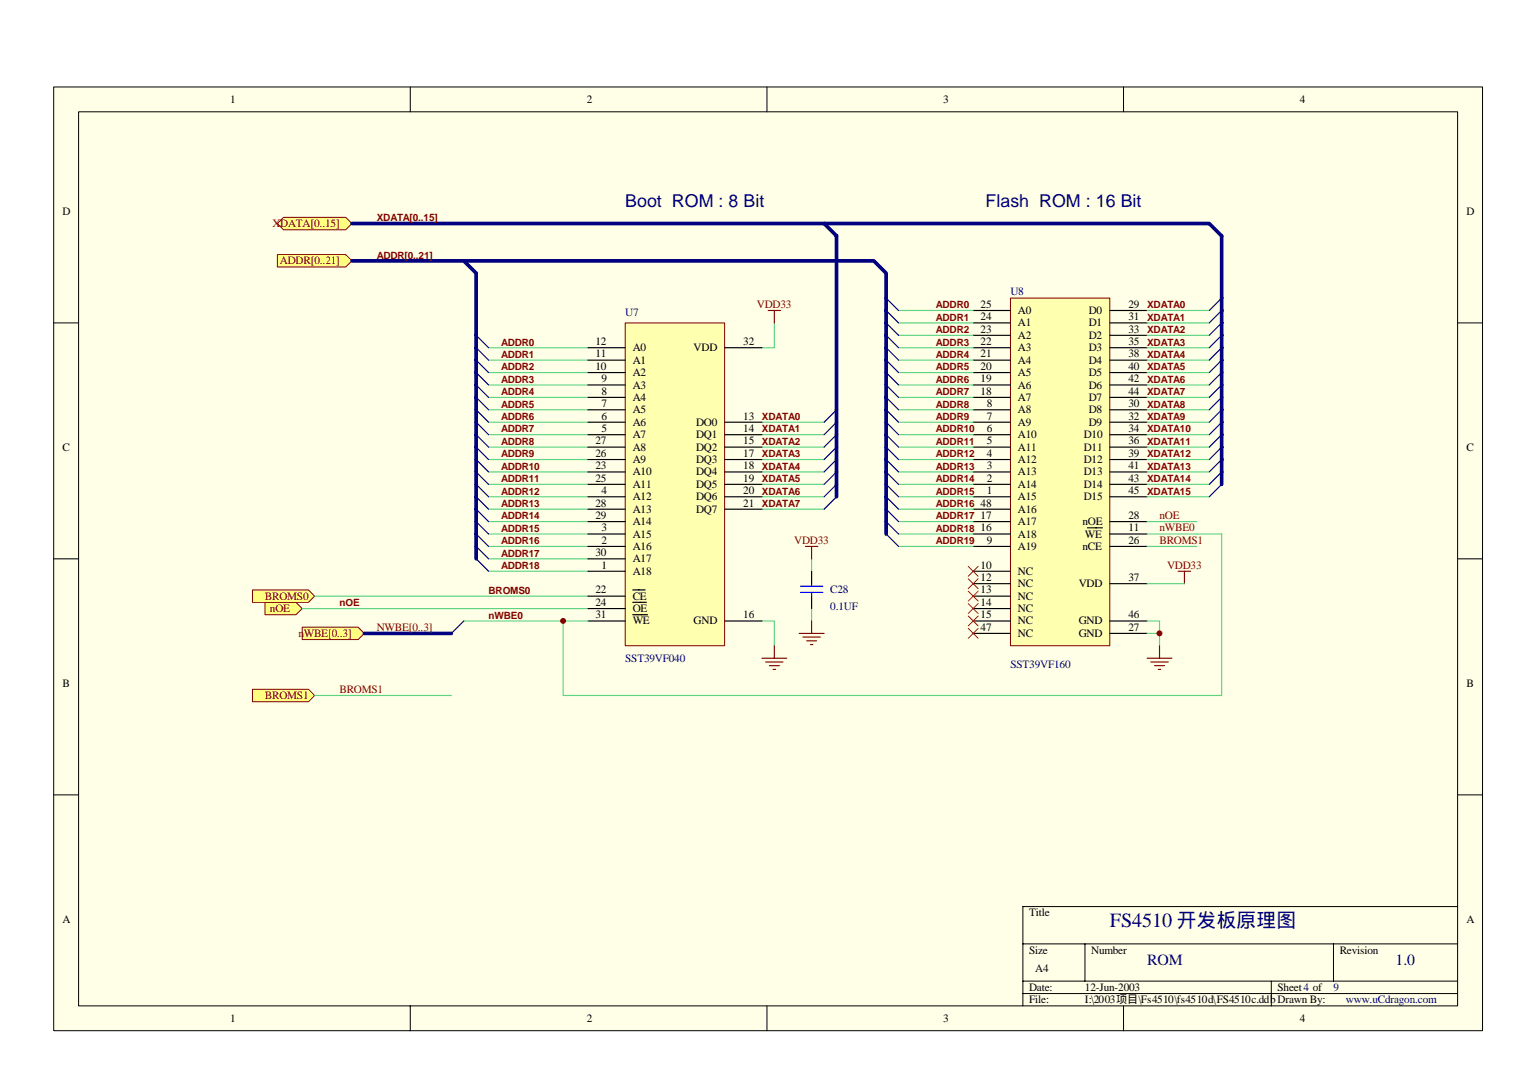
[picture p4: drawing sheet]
<svg xmlns="http://www.w3.org/2000/svg" width="364mm" height="257mm" viewBox="0 0 364 257" stroke-linecap="round" stroke-linejoin="round" font-family="sans-serif">
<path d="M12.7 20.6h338.7v223.7h-338.7z" fill="#ffffe8"/>
<g fill="none" stroke="#000" stroke-width=".24">
<path d="M12.7 20.6h338.7v223.7h-338.7zM18.6 26.5h326.9v211.9h-326.9zM97.2 20.6v5.9M181.8 20.6v5.9M266.3 20.6v5.9M12.7 76.5h5.9M345.5 76.5h5.9M12.7 132.5h5.9M345.5 132.5h5.9M12.7 188.4h5.9M345.5 188.4h5.9M345.5 214.9h-103.1v23.5"/>
<path d="M97.2 238.4v5.9M181.8 238.4v5.9M242.4 223.7h103.1M242.4 232.6h103.1M242.4 235.5h103.1M257.2 223.7v8.9M266.3 238.4v5.9M301.3 232.6v5.8M316.1 223.7v8.9"/>
</g>
<g fill="#ffff80" stroke="#800000" stroke-width=".24">
<path d="M62.8 142.8h7.3l1.5 1.5-1.5 1.4h-7.3z" fill-rule="evenodd"/>
<path d="M65.7 60.3h16.2l1.5 1.5-1.5 1.5h-16.2z" fill-rule="evenodd"/>
<path d="M71.6 148.7h13.3l1.5 1.4-1.5 1.5h-13.3z" fill-rule="evenodd"/>
<path d="M67.2 51.5h14.7l1.5 1.5-1.5 1.5h-14.7l-1.5-1.5z" fill-rule="evenodd"/>
<path d="M59.8 139.8h13.3l1.5 1.5-1.5 1.5h-13.3z" fill-rule="evenodd"/>
</g>
<path d="M83.4 53h111.9l3 2.9v61.9M83.4 61.8h26.5l3 3v67.7" fill="none" stroke="#000080" stroke-width=".87"/>
<g fill="none" stroke="#5cd482" stroke-width=".28">
<path d="M183.5 76.5v5.9h-2.9M115.8 94.2h23.6M115.8 91.2h23.6M115.8 88.3h23.6M115.8 85.4h23.6M115.8 82.4h23.6M115.8 97.1h23.6M115.8 103h23.6M115.8 106h23.6M115.8 111.9h23.6M115.8 108.9h23.6M115.8 117.8h23.6"/>
<path d="M115.8 114.8h23.6M115.8 100.1h23.6M180.6 103h14.7M180.6 106h14.7M180.6 111.9h14.7M180.6 108.9h14.7M180.6 117.8h14.7M180.6 114.8h14.7M180.6 100.1h14.7M115.8 123.6h23.6M115.8 120.7h23.6M115.8 126.6h23.6"/>
<path d="M115.8 135.4h23.6M115.8 129.5h23.6M115.8 132.5h23.6M180.6 120.7h14.7M192.4 132.5v2.9M71.6 144.3h67.8M112.9 141.3h26.5M180.6 147.2h2.9v5.9M192.4 144.3v2.9"/>
</g>
<path d="M148.2 76.6h23.5v76.5h-23.5z" fill="#ffffb0"/>
<path d="M148.2 76.5h23.5v76.6h-23.5z" fill="none" stroke="#800000" stroke-width=".24"/>
<g fill="none" stroke="#000" stroke-width=".28">
<path d="M139.4 82.4h8.8M139.4 85.4h8.8M139.4 88.3h8.8M139.4 91.2h8.8M139.4 94.2h8.8M139.4 97.1h8.8M171.8 82.4h8.8M139.4 100.1h8.8M139.4 103h8.8M139.4 106h8.8M139.4 108.9h8.8M139.4 111.9h8.8"/>
<path d="M139.4 114.8h8.8M139.4 117.8h8.8M171.8 100.1h8.8M171.8 103h8.8M171.8 106h8.8M171.8 108.9h8.8M171.8 111.9h8.8M171.8 114.8h8.8M171.8 117.8h8.8M139.4 120.7h8.8M139.4 123.6h8.8M139.4 126.6h8.8"/>
<path d="M139.4 129.5h8.8M139.4 132.5h8.8M139.4 135.4h8.8M150 139.8h2.9M171.8 120.7h8.8M192.4 135.4v2.9M139.4 141.3h8.8M139.4 144.3h8.8M139.4 147.2h8.8M150 142.8h3.2M150 145.7h3.5M171.8 147.2h8.8"/>
<path d="M192.4 141.3v3"/>
</g>
<path d="M189.7 138.9h5.3M192.4 138.3v.6M189.7 140.4h5.3M192.4 140.4v.9" fill="none" stroke="#00f" stroke-width=".28"/>
<path d="M182.1 73.6h2.9M183.5 73.6v2.9M190.9 129.5h2.9M192.4 129.5v3" fill="none" stroke="#800000" stroke-width=".28"/>
<g fill="none" stroke="#000080" stroke-width=".28">
<path d="M112.9 79.5l2.9 2.9M112.9 94.2l2.9 2.9M112.9 91.2l2.9 3M112.9 88.3l2.9 2.9M112.9 85.4l2.9 2.9M112.9 82.4l2.9 3M112.9 97.1l2.9 3M198.3 97.1l-3 3M112.9 106l2.9 2.9M112.9 103l2.9 3M112.9 100.1l2.9 2.9M112.9 117.8l2.9 2.9"/>
<path d="M112.9 114.8l2.9 3M112.9 111.9l2.9 2.9M112.9 108.9l2.9 3M198.3 103l-3 3M198.3 111.9l-3 2.9M198.3 106l-3 2.9M198.3 108.9l-3 3M198.3 100.1l-3 2.9M198.3 114.8l-3 3M198.3 117.8l-3 2.9M112.9 126.6l2.9 2.9M112.9 123.6l2.9 3"/>
<path d="M112.9 120.7l2.9 2.9M112.9 129.5l2.9 3M112.9 132.5l2.9 2.9"/>
</g>
<path d="M239.5 70.7h23.5v82.4h-23.5z" fill="#ffffb0"/>
<path d="M239.5 70.7h23.5v82.4h-23.5z" fill="none" stroke="#800000" stroke-width=".24"/>
<g fill="none" stroke="#000" stroke-width=".28">
<path d="M230.7 79.5h8.8M230.7 76.5h8.8M230.7 73.6h8.8M263.1 79.5h8.8M263.1 76.5h8.8M263.1 73.6h8.8M230.7 97.1h8.8M230.7 94.2h8.8M230.7 91.2h8.8M230.7 88.3h8.8M230.7 85.4h8.8M230.7 82.4h8.8"/>
<path d="M263.1 97.1h8.8M263.1 94.2h8.8M263.1 91.2h8.8M263.1 88.3h8.8M263.1 85.4h8.8M263.1 82.4h8.8M230.7 117.8h8.8M230.7 114.8h8.8M230.7 111.9h8.8M230.7 108.9h8.8M230.7 106h8.8M230.7 103h8.8"/>
<path d="M230.7 100.1h8.8M263.1 117.8h8.8M263.1 114.8h8.8M263.1 111.9h8.8M263.1 108.9h8.8M263.1 106h8.8M263.1 103h8.8M263.1 100.1h8.8M230.7 129.5h8.8M230.7 135.4h8.8M230.7 126.6h8.8M230.7 138.3h8.8"/>
<path d="M230.7 123.6h8.8M230.7 120.7h8.8M257.8 125.1h3.5M263.1 129.5h8.8M263.1 126.6h8.8M263.1 138.3h8.8M263.1 123.6h8.8M230.7 141.3h8.8M230.7 144.3h8.8M230.7 147.2h8.8M230.7 150.1h8.8M263.1 147.2h8.8"/>
<path d="M263.1 150.1h8.8"/>
</g>
<path d="M195.3 53h91.3l3 2.9v58.9M109.9 61.8h97.2l2.9 3v61.8" fill="none" stroke="#000080" stroke-width=".87"/>
<g fill="none" stroke="#5cd482" stroke-width=".28">
<path d="M213 79.5h17.7M213 76.5h17.7M213 73.6h17.7M271.9 79.5h14.7M271.9 76.5h14.7M271.9 73.6h14.7M213 85.4h17.7M213 82.4h17.7M213 94.2h17.7M213 97.1h17.7M213 88.3h17.7M213 91.2h17.7"/>
<path d="M271.9 85.4h14.7M271.9 82.4h14.7M271.9 94.2h14.7M271.9 97.1h14.7M271.9 88.3h14.7M271.9 91.2h14.7M213 103h17.7M213 100.1h17.7M213 114.8h17.7M213 111.9h17.7M213 108.9h17.7M213 106h17.7"/>
<path d="M213 117.8h17.7M271.9 103h14.7M271.9 100.1h14.7M271.9 114.8h14.7M271.9 111.9h14.7M271.9 108.9h14.7M271.9 106h14.7M271.9 117.8h14.7M213 126.6h17.7M213 120.7h17.7M213 123.6h17.7M213 129.5h17.7"/>
<path d="M271.9 126.6h17.7v38.2h-156.1v-17.6M271.9 123.6h11.8M271.9 129.5h11.8M271.9 138.3h8.8M271.9 147.2h2.9v5.9M271.9 150.1h2.9"/>
</g>
<g fill="none" stroke="#000080" stroke-width=".28">
<path d="M210 70.7l3 2.9M210 79.5l3 2.9M210 76.5l3 3M210 73.6l3 2.9M289.6 76.5l-3 3M289.6 79.5l-3 2.9M289.6 73.6l-3 2.9M289.6 70.7l-3 2.9M210 85.4l3 2.9M210 82.4l3 3M210 97.1l3 3M210 94.2l3 2.9"/>
<path d="M210 91.2l3 3M210 88.3l3 2.9M289.6 85.4l-3 2.9M289.6 82.4l-3 3M289.6 88.3l-3 2.9M289.6 91.2l-3 3M289.6 97.1l-3 3M289.6 94.2l-3 2.9M210 108.9l3 3M210 106l3 2.9M210 103l3 3M210 100.1l3 2.9"/>
<path d="M210 117.8l3 2.9M210 114.8l3 3M210 111.9l3 2.9M289.6 100.1l-3 2.9M289.6 108.9l-3 3M289.6 103l-3 3M289.6 106l-3 2.9M289.6 111.9l-3 2.9M289.6 114.8l-3 3M210 120.7l3 2.9M210 123.6l3 3M210 126.6l3 2.9"/>
</g>
<g fill="none" stroke="#800000" stroke-width=".28">
<path d="M279.3 135.4h2.9M280.7 135.4v2.9M180.6 156h5.9M181.5 156.9h4.1M182.4 157.8h2.3M183.2 158.7h.6M183.5 153.1v2.9M189.4 150.1h5.9M190.3 151h4.1M191.2 151.9h2.4M192.1 152.8h.6M192.4 147.2v2.9"/>
<path d="M271.9 156h5.9M272.8 156.9h4.1M273.7 157.8h2.3M274.5 158.7h.6M274.8 153.1v2.9"/>
</g>
<circle cx="274.8" cy="150.1" r=".58" fill="#800000" stroke="#800000" stroke-width=".24"/>
<path d="M229.5 134.2l2.3 2.4M229.5 137.2l2.3 2.3M231.8 134.2l-2.3 2.4M231.8 137.2l-2.3 2.3M229.5 140.1l2.3 2.4M229.5 143.1l2.3 2.3M229.5 146l2.3 2.4M229.5 148.9l2.3 2.4M231.8 140.1l-2.3 2.4M231.8 143.1l-2.3 2.3M231.8 146l-2.3 2.4M231.8 148.9l-2.3 2.4" fill="none" stroke="#f00" stroke-width=".24"/>
<path d="M59.8 163.4h13.3l1.5 1.4-1.5 1.5h-13.3z" fill-rule="evenodd" fill="#ffff80" stroke="#800000" stroke-width=".24"/>
<path d="M74.6 141.3h38.3M109.9 147.2h29.5M74.6 164.8h32.4" fill="none" stroke="#5cd482" stroke-width=".28"/>
<circle cx="133.5" cy="147.2" r=".57" fill="#800000" stroke="#800000" stroke-width=".24"/>
<path d="M86.4 150.1h20.6" fill="none" stroke="#000080" stroke-width=".87"/>
<path d="M109.9 147.2l-2.9 2.9" fill="none" stroke="#000080" stroke-width=".28"/>
<text font-size="4.8" fill="#000080" x="263.1" y="219.7">FS4510 开发板原理图</text>
<g font-size="4.2" fill="#000080">
<text x="148.2" y="49.1">Boot ROM : 8 Bit</text>
<text x="233.6" y="49.1">Flash ROM : 16 Bit</text>
</g>
<g font-size="3.7" fill="#000080">
<text x="271.9" y="228.8">ROM</text>
<text x="330.8" y="228.8">1.0</text>
</g>
<g font-size="2.7">
<text x="54.5" y="24.4">1</text>
<text x="139.1" y="24.4">2</text>
<text x="223.6" y="24.4">3</text>
<text x="308.1" y="24.4">4</text>
<text x="14.8" y="50.9">D</text>
<text x="347.6" y="50.9">D</text>
<text x="232.4" y="75.9">24</text>
<text x="232.4" y="73">25</text>
<text x="241.3" y="77.4">A1</text>
<text x="241.3" y="74.4">A0</text>
<text x="258" y="74.4">D0</text>
<text x="258" y="77.4">D1</text>
<text x="267.5" y="73">29</text>
<text x="267.5" y="75.9">31</text>
<text x="141.1" y="81.8">12</text>
<text x="150" y="83.3">A0</text>
<text x="164.4" y="83.3">VDD</text>
<text x="176.2" y="81.8">32</text>
<text x="232.4" y="81.8">22</text>
<text x="232.4" y="78.8">23</text>
<text x="241.3" y="83.3">A3</text>
<text x="241.3" y="80.3">A2</text>
<text x="258" y="80.3">D2</text>
<text x="258" y="83.3">D3</text>
<text x="267.5" y="78.8">33</text>
<text x="267.5" y="81.8">35</text>
<text x="141.1" y="84.7">11</text>
<text x="141.1" y="87.7">10</text>
<text x="150" y="86.2">A1</text>
<text x="150" y="89.2">A2</text>
<text x="232.4" y="87.7">20</text>
<text x="232.4" y="84.7">21</text>
<text x="241.3" y="89.2">A5</text>
<text x="241.3" y="86.2">A4</text>
<text x="258" y="86.2">D4</text>
<text x="258" y="89.2">D5</text>
<text x="267.5" y="84.7">38</text>
<text x="267.5" y="87.7">40</text>
<text x="142.6" y="90.6">9</text>
<text x="142.6" y="93.6">8</text>
<text x="150" y="92.1">A3</text>
<text x="150" y="95">A4</text>
<text x="232.4" y="93.6">18</text>
<text x="232.4" y="90.6">19</text>
<text x="241.3" y="95">A7</text>
<text x="241.3" y="92.1">A6</text>
<text x="258" y="92.1">D6</text>
<text x="258" y="95">D7</text>
<text x="267.5" y="90.6">42</text>
<text x="267.5" y="93.6">44</text>
<text x="142.6" y="96.5">7</text>
<text x="142.6" y="99.4">6</text>
<text x="150" y="98">A5</text>
<text x="150" y="100.9">A6</text>
<text x="165" y="100.9">DO0</text>
<text x="176.2" y="99.4">13</text>
<text x="233.9" y="99.4">7</text>
<text x="233.9" y="96.5">8</text>
<text x="241.3" y="100.9">A9</text>
<text x="241.3" y="98">A8</text>
<text x="258" y="98">D8</text>
<text x="258" y="100.9">D9</text>
<text x="267.5" y="96.5">30</text>
<text x="267.5" y="99.4">32</text>
<text x="14.8" y="106.8">C</text>
<text x="141.1" y="105.3">27</text>
<text x="142.6" y="102.4">5</text>
<text x="150" y="103.9">A7</text>
<text x="150" y="106.8">A8</text>
<text x="165" y="103.9">DQ1</text>
<text x="165" y="106.8">DQ2</text>
<text x="176.2" y="102.4">14</text>
<text x="176.2" y="105.3">15</text>
<text x="233.9" y="105.3">5</text>
<text x="233.9" y="102.4">6</text>
<text x="241.3" y="106.8">A11</text>
<text x="241.3" y="103.9">A10</text>
<text x="256.9" y="103.9">D10</text>
<text x="256.9" y="106.8">D11</text>
<text x="267.5" y="102.4">34</text>
<text x="267.5" y="105.3">36</text>
<text x="347.6" y="106.8">C</text>
<text x="141.1" y="108.3">26</text>
<text x="141.1" y="111.2">23</text>
<text x="150" y="109.7">A9</text>
<text x="150" y="112.7">A10</text>
<text x="165" y="109.7">DQ3</text>
<text x="165" y="112.7">DQ4</text>
<text x="176.2" y="108.3">17</text>
<text x="176.2" y="111.2">18</text>
<text x="233.9" y="111.2">3</text>
<text x="233.9" y="108.3">4</text>
<text x="241.3" y="112.7">A13</text>
<text x="241.3" y="109.7">A12</text>
<text x="256.9" y="109.7">D12</text>
<text x="256.9" y="112.7">D13</text>
<text x="267.5" y="108.3">39</text>
<text x="267.5" y="111.2">41</text>
<text x="141.1" y="114.2">25</text>
<text x="142.6" y="117.1">4</text>
<text x="150" y="115.6">A11</text>
<text x="150" y="118.6">A12</text>
<text x="165" y="115.6">DQ5</text>
<text x="165" y="118.6">DQ6</text>
<text x="176.2" y="114.2">19</text>
<text x="176.2" y="117.1">20</text>
<text x="233.9" y="117.1">1</text>
<text x="233.9" y="114.2">2</text>
<text x="241.3" y="118.6">A15</text>
<text x="241.3" y="115.6">A14</text>
<text x="256.9" y="115.6">D14</text>
<text x="256.9" y="118.6">D15</text>
<text x="267.5" y="114.2">43</text>
<text x="267.5" y="117.1">45</text>
<text x="141.1" y="120.1">28</text>
<text x="141.1" y="123">29</text>
<text x="142.6" y="125.9">3</text>
<text x="150" y="121.5">A13</text>
<text x="150" y="124.5">A14</text>
<text x="165" y="121.5">DQ7</text>
<text x="176.2" y="120.1">21</text>
<text x="232.4" y="125.9">16</text>
<text x="232.4" y="123">17</text>
<text x="232.4" y="120.1">48</text>
<text x="241.3" y="124.5">A17</text>
<text x="241.3" y="121.5">A16</text>
<text x="256.6" y="124.5">nOE</text>
<text x="267.5" y="125.9">11</text>
<text x="267.5" y="123">28</text>
<text x="141.1" y="131.8">30</text>
<text x="142.6" y="128.9">2</text>
<text x="150" y="127.4">A15</text>
<text x="150" y="130.4">A16</text>
<text x="233.9" y="128.9">9</text>
<text x="241.3" y="130.4">A19</text>
<text x="241.3" y="127.4">A18</text>
<text x="256.6" y="130.4">nCE</text>
<text x="257.2" y="127.4">WE</text>
<text x="267.5" y="128.9">26</text>
<text x="142.6" y="134.8">1</text>
<text x="150" y="133.3">A17</text>
<text x="150" y="136.2">A18</text>
<text x="232.4" y="134.8">10</text>
<text x="232.4" y="137.7">12</text>
<text x="241.3" y="136.2">NC</text>
<text x="267.5" y="137.7">37</text>
<text x="141.1" y="140.7">22</text>
<text x="141.1" y="143.6">24</text>
<text x="150" y="142.1">CE</text>
<text x="232.4" y="140.7">13</text>
<text x="232.4" y="143.6">14</text>
<text x="241.3" y="139.2">NC</text>
<text x="241.3" y="142.1">NC</text>
<text x="255.7" y="139.2">VDD</text>
<text x="141.1" y="146.6">31</text>
<text x="150" y="145.1">OE</text>
<text x="150" y="148">WE</text>
<text x="164.4" y="148">GND</text>
<text x="176.2" y="146.6">16</text>
<text x="232.4" y="146.6">15</text>
<text x="232.4" y="149.5">47</text>
<text x="241.3" y="145.1">NC</text>
<text x="241.3" y="148">NC</text>
<text x="255.7" y="148">GND</text>
<text x="267.5" y="149.5">27</text>
<text x="267.5" y="146.6">46</text>
<text x="241.3" y="151">NC</text>
<text x="255.7" y="151">GND</text>
<text x="14.8" y="162.7">B</text>
<text x="347.6" y="162.7">B</text>
<text x="14.8" y="218.7">A</text>
<text x="243.9" y="217.2">Title</text>
<text x="347.6" y="218.7">A</text>
<text x="243.9" y="226">Size</text>
<text x="258.6" y="226">Number</text>
<text x="317.5" y="226">Revision</text>
<text x="245.4" y="230.4">A4</text>
<text x="243.9" y="234.9">Date:</text>
<text x="243.9" y="237.8">File:</text>
<text x="257.2" y="234.9">12-Jun-2003</text>
<text x="257.2" y="237.8">I:\2003项目\Fs4510\fs4510d\FS4510c.ddbDrawn By:</text>
<text x="302.8" y="234.9">Sheet4 of</text>
<text x="54.5" y="242.2">1</text>
<text x="139.1" y="242.2">2</text>
<text x="223.6" y="242.2">3</text>
<text x="308.1" y="242.2">4</text>
</g>
<g font-size="2.7" fill="#800000">
<text x="64.6" y="53.8">XDATA[0..15]</text>
<text x="66.3" y="62.7">ADDR[0..21]</text>
<text x="179.4" y="73">VDD33</text>
<text x="274.8" y="125.9">nWBE0</text>
<text x="274.8" y="123">nOE</text>
<text x="188.3" y="128.9">VDD33</text>
<text x="274.8" y="128.9">BROMS1</text>
<text x="276.6" y="134.8">VDD33</text>
<text x="62.8" y="142.1">BROMS0</text>
<text x="64" y="145.1">nOE</text>
<text x="89.3" y="149.5">NWBE[0..3]</text>
<text x="70.7" y="151">nWBE[0..3]</text>
<text x="62.8" y="165.7">BROMS1</text>
<text x="80.5" y="164.2">BROMS1</text>
</g>
<g font-size="2.7" fill="#000080">
<text x="239.5" y="70">U8</text>
<text x="148.2" y="75">U7</text>
<text x="196.8" y="140.7">C28</text>
<text x="196.8" y="144.5">0.1UF</text>
<text x="148.2" y="156.8">SST39VF040</text>
<text x="239.5" y="158.3">SST39VF160</text>
<text x="316.1" y="234.9">9</text>
<text x="319" y="237.8">www.uCdragon.com</text>
</g>
<g font-size="2.4" fill="#800000">
<text x="89.3" y="52.5">XDATA[0..15]</text>
<text x="89.3" y="61.3">ADDR[0..21]</text>
<text x="221.8" y="76">ADDR1</text>
<text x="221.8" y="73.1">ADDR0</text>
<text x="271.9" y="73.1">XDATA0</text>
<text x="271.9" y="76">XDATA1</text>
<text x="118.7" y="81.9">ADDR0</text>
<text x="221.8" y="81.9">ADDR3</text>
<text x="221.8" y="79">ADDR2</text>
<text x="271.9" y="81.9">XDATA3</text>
<text x="271.9" y="79">XDATA2</text>
<text x="118.7" y="87.8">ADDR2</text>
<text x="118.7" y="84.9">ADDR1</text>
<text x="221.8" y="84.9">ADDR4</text>
<text x="221.8" y="87.8">ADDR5</text>
<text x="271.9" y="84.9">XDATA4</text>
<text x="271.9" y="87.8">XDATA5</text>
<text x="118.7" y="93.7">ADDR4</text>
<text x="118.7" y="90.7">ADDR3</text>
<text x="221.8" y="93.7">ADDR7</text>
<text x="221.8" y="90.7">ADDR6</text>
<text x="271.9" y="93.7">XDATA7</text>
<text x="271.9" y="90.7">XDATA6</text>
<text x="118.7" y="96.6">ADDR5</text>
<text x="118.7" y="99.6">ADDR6</text>
<text x="180.6" y="99.6">XDATA0</text>
<text x="221.8" y="96.6">ADDR8</text>
<text x="221.8" y="99.6">ADDR9</text>
<text x="271.9" y="96.6">XDATA8</text>
<text x="271.9" y="99.6">XDATA9</text>
<text x="118.7" y="102.5">ADDR7</text>
<text x="118.7" y="105.5">ADDR8</text>
<text x="180.6" y="105.5">XDATA2</text>
<text x="180.6" y="102.5">XDATA1</text>
<text x="221.8" y="102.5">ADDR10</text>
<text x="221.8" y="105.5">ADDR11</text>
<text x="271.9" y="105.5">XDATA11</text>
<text x="271.9" y="102.5">XDATA10</text>
<text x="118.7" y="111.4">ADDR10</text>
<text x="118.7" y="108.4">ADDR9</text>
<text x="180.6" y="108.4">XDATA3</text>
<text x="180.6" y="111.4">XDATA4</text>
<text x="221.8" y="111.4">ADDR13</text>
<text x="221.8" y="108.4">ADDR12</text>
<text x="271.9" y="108.4">XDATA12</text>
<text x="271.9" y="111.4">XDATA13</text>
<text x="118.7" y="117.2">ADDR12</text>
<text x="118.7" y="114.3">ADDR11</text>
<text x="180.6" y="114.3">XDATA5</text>
<text x="180.6" y="117.2">XDATA6</text>
<text x="221.8" y="114.3">ADDR14</text>
<text x="221.8" y="117.2">ADDR15</text>
<text x="271.9" y="117.2">XDATA15</text>
<text x="271.9" y="114.3">XDATA14</text>
<text x="118.7" y="123.1">ADDR14</text>
<text x="118.7" y="120.2">ADDR13</text>
<text x="180.6" y="120.2">XDATA7</text>
<text x="221.8" y="120.2">ADDR16</text>
<text x="221.8" y="123.1">ADDR17</text>
<text x="118.7" y="126.1">ADDR15</text>
<text x="118.7" y="129">ADDR16</text>
<text x="118.7" y="132">ADDR17</text>
<text x="221.8" y="126.1">ADDR18</text>
<text x="221.8" y="129">ADDR19</text>
<text x="118.7" y="134.9">ADDR18</text>
<text x="80.5" y="143.7">nOE</text>
<text x="115.8" y="140.8">BROMS0</text>
<text x="115.8" y="146.7">nWBE0</text>
</g>
</svg>
